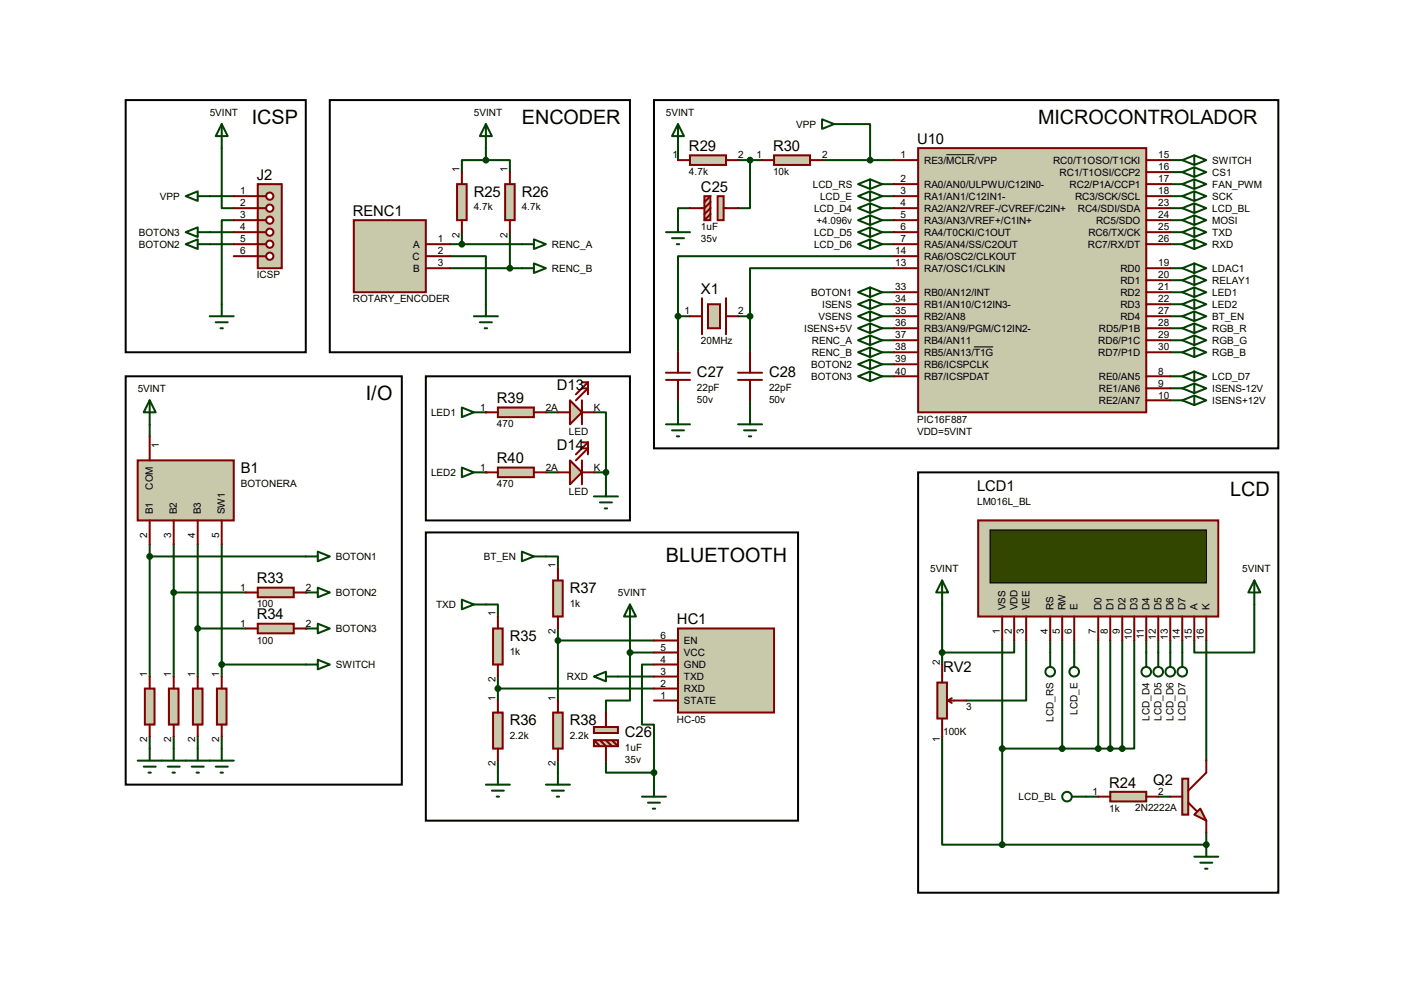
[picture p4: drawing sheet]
<svg xmlns="http://www.w3.org/2000/svg" width="297mm" height="210mm" viewBox="0 0 297 210" stroke-linecap="round" stroke-linejoin="round" font-family="sans-serif">
<g fill="none" stroke="#004000" stroke-width=".42">
<path d="M212 135.5v22.8h25.4M222.2 135.5v2.5M224.7 135.5v22.8M227.2 135.5v2.5M232.3 135.5v22.8M234.9 135.5v22.8M237.4 135.5v22.8M239.9 135.5v22.8h-2.5M242.5 135.5v2.5M245 135.5v2.5M247.6 135.5v2.5M250.1 135.5v2.5"/>
<path d="M255.2 135.5v25.4M229.8 168.5h2.5M245 168.5h2.6M255.2 176.1v2.5"/>
</g>
<circle cx="255.2" cy="178.6" r=".21" fill="#004000"/>
<g fill="none" stroke="#004000" stroke-width=".42">
<path d="M46.9 31.3v12.7h2.5M102.8 33.9h-5.1v2.5M102.8 33.9h5.1v2.5M102.8 31.3v2.6M143.4 31.3v2.6M156.1 33.9h5.1M158.7 33.9v10.1h-2.6M173.9 33.9h15.2M179 26.2h5.1v7.7M186.6 38.9h2.5M247.6 38.9h2.5M247.6 33.9h2.5"/>
<path d="M247.6 36.4h2.5M44.4 41.5h5M44.4 49.1h5M44.4 51.6h5M49.4 46.6h-2.5v17.7M95.2 54.2h7.6v10.1M95.2 51.6h15.2M95.2 56.7h15.2M97.7 49.1v2.5M107.9 49.1v7.6M146 44h-2.6v2.6M186.6 41.5h2.5"/>
<path d="M186.6 44h2.5M186.6 46.6h2.5M186.6 49.1h2.5M186.6 51.6h2.5M247.6 41.5h2.5M247.6 44h2.5M247.6 46.6h2.5M247.6 49.1h2.5M247.6 51.6h2.5M247.6 56.7h2.5M247.6 59.3h2.5M186.6 61.8h2.5"/>
<path d="M186.6 64.3h2.5M186.6 66.9h2.5M186.6 69.4h2.5M186.6 72h2.5M186.6 74.5h2.5M186.6 77h2.5M186.6 79.6h2.5M247.6 61.8h2.5M247.6 64.3h2.5M247.6 66.9h2.5M247.6 69.4h2.5M247.6 72h2.5"/>
<path d="M247.6 74.5h2.5M247.6 79.6h2.5M247.6 82.1h2.5M247.6 84.7h2.5M217.1 135.5v12.7h-12.7M31.7 155.8v2.5M199.3 155.8v22.8h12.7M212 158.3v20.3M212 178.6h43.2"/>
</g>
<g fill="#004000">
<circle cx="64.7" cy="125.3" r=".21"/>
<circle cx="64.7" cy="132.9" r=".21"/>
</g>
<path d="M115.5 117.7h2.5v2.5M102.8 127.8h2.5v2.6M118 132.9v15.3M118 135.5h20.3M105.3 143.1v5.1M105.3 145.6h33M130.7 143.1h7.6M105.3 160.9v2.5M118 160.9v2.5" fill="none" stroke="#004000" stroke-width=".42"/>
<circle cx="102.8" cy="87.2" r=".21" fill="#004000"/>
<path d="M115.5 87.2h2.5" fill="none" stroke="#004000" stroke-width=".42"/>
<circle cx="102.8" cy="99.9" r=".21" fill="#004000"/>
<g fill="none" stroke="#004000" stroke-width=".42">
<path d="M189.1 54.2h-45.7v12.7M189.1 56.7h-30.4v10.2M143.4 66.9v7.6M143.4 66.9h2.6M156.1 66.9h2.6M158.7 66.9v7.6M31.7 89.7v2.6M115.5 99.9h2.5M125.6 87.2h2.6v12.7M125.6 99.9h2.6M128.2 99.9v2.5M143.4 84.7v2.5"/>
<path d="M158.7 84.7v2.5M31.7 115.1v28M31.7 117.7h33M36.7 115.1v28M41.8 115.1v28M46.9 115.1v28M36.7 125.3h15.3M41.8 132.9h10.2M133.3 138v10.2h-5.1v2.5M133.3 138h5M133.3 132.9v5.1M199.3 127.8v12.7"/>
<path d="M214.5 135.5v2.5h-15.2M265.3 127.8v10.2h-12.7v-2.5M36.7 155.8v2.5M41.8 155.8v2.5M46.9 155.8v2.5M46.9 140.5h17.8M138.3 140.5h-2.5v12.7h2.5v10.2M128.2 160.9v2.5h10.1M138.3 163.4v2.5"/>
</g>
<path d="M206.9 110.1h50.8v20.3h-50.8z" fill="#c8c8aa" stroke="#800000" stroke-width=".42"/>
<path d="M209.5 112.1h45.7v11.2h-45.7z" fill="#324600" stroke="#000" stroke-width=".25"/>
<g fill="none" stroke="#800000" stroke-width=".42">
<path d="M212 130.4v5.1M214.5 130.4v5.1M217.1 130.4v5.1M222.2 130.4v5.1M224.7 130.4v5.1M227.2 130.4v5.1M232.3 130.4v5.1M234.9 130.4v5.1M237.4 130.4v5.1M239.9 130.4v5.1M242.5 130.4v5.1M245 130.4v5.1"/>
<path d="M247.6 130.4v5.1M250.1 130.4v5.1M252.6 130.4v5.1M255.2 130.4v5.1"/>
</g>
<g fill="none" stroke="#004000" stroke-width=".42">
<path d="M222.2 138v3.1M227.2 138v3.1M242.5 138v3.1M245 138v3.1M247.6 138v3.1M250.1 138v3.1M226.7 168.5h3.1"/>
<circle cx="222.2" cy="142.1" r="1.02"/>
<circle cx="227.2" cy="142.1" r="1.02"/>
<circle cx="242.5" cy="142.1" r="1.02"/>
<circle cx="245" cy="142.1" r="1.02"/>
<circle cx="247.6" cy="142.1" r="1.02"/>
<circle cx="250.1" cy="142.1" r="1.02"/>
<circle cx="225.7" cy="168.5" r="1.02"/>
</g>
<g fill="#c8c8aa" stroke="#800000" stroke-width=".42">
<path d="M252.6 172.3l1.3-1.3 1.3 2.6z"/>
<path d="M250.1 164.7h1.3v7.6h-1.3z"/>
</g>
<path d="M247.6 168.5h2.5M251.4 169.8l1.8 1.7M255.2 160.9v2.5l-3.8 3.8M255.2 173.6v2.5" fill="none" stroke="#800000" stroke-width=".42"/>
<path d="M234.9 167.5h7.6v2h-7.6z" fill="#c8c8aa" stroke="#800000" stroke-width=".42"/>
<path d="M232.3 168.5h2.6M242.5 168.5h2.5" fill="none" stroke="#800000" stroke-width=".42"/>
<path d="M255.2 178.6v2.6M252.6 181.2h5.1M253.9 182.5h2.6M254.9 183.7h.5" fill="none" stroke="#004000" stroke-width=".42"/>
<g fill="#004000" stroke="#004000" stroke-width=".42">
<circle cx="232.3" cy="158.3" r=".51"/>
<circle cx="224.7" cy="158.3" r=".51"/>
<circle cx="237.4" cy="158.3" r=".51"/>
<circle cx="234.9" cy="158.3" r=".51"/>
<circle cx="212" cy="158.3" r=".51"/>
<circle cx="255.2" cy="178.6" r=".51"/>
</g>
<path d="M198.3 144.4h2v7.6h-2z" fill="#c8c8aa" stroke="#800000" stroke-width=".42"/>
<path d="M199.3 140.5v3.9M199.3 152v3.8M200.6 148.2l.7 .5M200.6 148.2h3.8M201.3 147.7l-.7 .5" fill="none" stroke="#800000" stroke-width=".42"/>
<circle cx="212" cy="178.6" r=".51" fill="#004000" stroke="#004000" stroke-width=".42"/>
<path d="M74.8 46.6h15.3v15.2h-15.3z" fill="#c8c8aa" stroke="#800000" stroke-width=".42"/>
<path d="M90.1 51.6h5.1M90.1 54.2h5.1M90.1 56.7h5.1" fill="none" stroke="#800000" stroke-width=".42"/>
<path d="M96.7 38.9h2v7.7h-2z" fill="#c8c8aa" stroke="#800000" stroke-width=".42"/>
<path d="M97.7 36.4v2.5M97.7 46.6v2.5" fill="none" stroke="#800000" stroke-width=".42"/>
<path d="M106.8 38.9h2.1v7.7h-2.1z" fill="#c8c8aa" stroke="#800000" stroke-width=".42"/>
<path d="M107.9 36.4v2.5M107.9 46.6v2.5" fill="none" stroke="#800000" stroke-width=".42"/>
<path d="M102.8 26.2l1.3 2.6h-2.6zM102.8 26.2v5.1M110.4 56.7h2.5M110.4 51.6h2.5M112.9 55.7l2.6 1-2.6 1zM112.9 50.6l2.6 1-2.6 1.1zM100.2 66.9h5.1M101.5 68.2h2.6M102.5 69.4h.5M102.8 64.3v2.6" fill="none" stroke="#004000" stroke-width=".42"/>
<path d="M194.2 31.3h48.3v55.9h-48.3z" fill="#c8c8aa" stroke="#800000" stroke-width=".42"/>
<g fill="none" stroke="#800000" stroke-width=".42">
<path d="M189.1 33.9h5.1M189.1 38.9h5.1M242.5 33.9h5.1M242.5 38.9h5.1M242.5 36.4h5.1M189.1 41.5h5.1M189.1 44h5.1M189.1 49.1h5.1M189.1 51.6h5.1M189.1 56.7h5.1M189.1 54.2h5.1M189.1 46.6h5.1"/>
<path d="M242.5 41.5h5.1M242.5 44h5.1M242.5 49.1h5.1M242.5 51.6h5.1M242.5 56.7h5.1M242.5 46.6h5.1M242.5 59.3h5.1M189.1 61.8h5.1M189.1 64.3h5.1M189.1 66.9h5.1M189.1 69.4h5.1M189.1 72h5.1"/>
<path d="M189.1 74.5h5.1M189.1 79.6h5.1M189.1 77h5.1M242.5 61.8h5.1M242.5 64.3h5.1M242.5 66.9h5.1M242.5 69.4h5.1M242.5 72h5.1M242.5 74.5h5.1M242.5 79.6h5.1M242.5 84.7h5.1M242.5 82.1h5.1"/>
</g>
<path d="M200.2 32.7h6M206 73.4h4.1" fill="none" stroke="#000" stroke-width=".21"/>
<g fill="none" stroke="#004000" stroke-width=".42">
<path d="M173.9 25.2l2.5 1-2.5 1.1zM176.4 26.2h2.6M181.5 38.9l2.6-1v2.1zM184.1 37.9l2.5 1-2.5 1.1M252.6 32.9l2.6 1-2.6 1zM252.6 35.4l2.6 1-2.6 1zM252.6 37.9l2.6 1-2.6 1.1zM252.6 32.9l-2.5 1 2.5 1M252.6 35.4l-2.5 1 2.5 1M252.6 37.9l-2.5 1 2.5 1.1M181.5 41.5l2.6-1v2zM181.5 44l2.6-1v2z"/>
<path d="M181.5 46.6l2.6-1v2zM181.5 49.1l2.6-1v2zM181.5 51.6l2.6-1v2.1zM184.1 40.5l2.5 1-2.5 1M184.1 43l2.5 1-2.5 1M184.1 45.6l2.5 1-2.5 1M184.1 48.1l2.5 1-2.5 1M184.1 50.6l2.5 1-2.5 1.1M252.6 40.5l2.6 1-2.6 1zM252.6 45.6l2.6 1-2.6 1zM252.6 43l2.6 1-2.6 1zM252.6 48.1l2.6 1-2.6 1z"/>
<path d="M252.6 50.6l2.6 1-2.6 1.1zM252.6 55.7l2.6 1-2.6 1zM252.6 58.3l2.6 1-2.6 1zM252.6 40.5l-2.5 1 2.5 1M252.6 45.6l-2.5 1 2.5 1M252.6 43l-2.5 1 2.5 1M252.6 48.1l-2.5 1 2.5 1M252.6 50.6l-2.5 1 2.5 1.1M252.6 55.7l-2.5 1 2.5 1M252.6 58.3l-2.5 1 2.5 1M181.5 61.8l2.6-1v2zM181.5 64.3l2.6-1v2.1z"/>
<path d="M181.5 66.9l2.6-1v2zM181.5 69.4l2.6-1v2zM181.5 72l2.6-1v2zM181.5 74.5l2.6-1v2zM181.5 77l2.6-1v2.1zM181.5 79.6l2.6-1v2zM184.1 60.8l2.5 1-2.5 1M184.1 63.3l2.5 1-2.5 1.1M184.1 65.9l2.5 1-2.5 1M184.1 68.4l2.5 1-2.5 1M184.1 71l2.5 1-2.5 1M184.1 73.5l2.5 1-2.5 1"/>
<path d="M184.1 76l2.5 1-2.5 1.1M184.1 78.6l2.5 1-2.5 1M252.6 60.8l2.6 1-2.6 1zM252.6 63.3l2.6 1-2.6 1.1zM252.6 65.9l2.6 1-2.6 1zM252.6 68.4l2.6 1-2.6 1zM252.6 71l2.6 1-2.6 1zM252.6 73.5l2.6 1-2.6 1zM252.6 78.6l2.6 1-2.6 1zM252.6 65.9l-2.5 1 2.5 1M252.6 73.5l-2.5 1 2.5 1M252.6 60.8l-2.5 1 2.5 1"/>
<path d="M252.6 63.3l-2.5 1 2.5 1.1M252.6 68.4l-2.5 1 2.5 1M252.6 71l-2.5 1 2.5 1M252.6 78.6l-2.5 1 2.5 1M252.6 81.1l2.6 1-2.6 1zM252.6 83.7l2.6 1-2.6 1zM252.6 81.1l-2.5 1 2.5 1M252.6 83.7l-2.5 1 2.5 1"/>
</g>
<path d="M146 32.9h7.6v2h-7.6z" fill="#c8c8aa" stroke="#800000" stroke-width=".42"/>
<path d="M143.4 33.9h2.6M153.6 33.9h2.5" fill="none" stroke="#800000" stroke-width=".42"/>
<path d="M163.7 32.9h7.7v2h-7.7z" fill="#c8c8aa" stroke="#800000" stroke-width=".42"/>
<path d="M161.2 33.9h2.5M171.4 33.9h2.5" fill="none" stroke="#800000" stroke-width=".42"/>
<circle cx="184.1" cy="33.9" r=".51" fill="#004000" stroke="#004000" stroke-width=".42"/>
<path d="M140.9 49.1h5.1M142.2 50.4h2.5M143.2 51.6h.5M143.4 46.6v2.5" fill="none" stroke="#004000" stroke-width=".42"/>
<g fill="#c8c8aa" stroke="#800000" stroke-width=".42">
<path d="M151.8 41.5h1.3v5.1h-1.3z"/>
<path d="M149 41.5h1.3v5.1h-1.3z"/>
</g>
<path d="M150.3 42.8l-1.3 1.2h-3M150.3 45.3l-1.3 1.3M150.3 44l-1.3 1.3M150.3 41.5l-1.3 1.3M153.1 44h3" fill="none" stroke="#800000" stroke-width=".42"/>
<g fill="none" stroke="#004000" stroke-width=".42">
<path d="M46.9 26.2l1.3 2.6h-2.6zM46.9 26.2v5.1M143.4 26.2l1.3 2.6h-2.5zM143.4 26.2v5.1M39.3 51.6l2.5-1v2.1zM39.3 49.1l2.5-1v2zM39.3 41.5l2.5-1v2zM41.8 51.6h2.6M41.8 49.1h2.6M41.8 41.5h2.6M44.4 66.9h5M45.6 68.2h2.6"/>
<path d="M46.7 69.4h.5M46.9 64.3v2.6"/>
</g>
<path d="M26.6 21.2h38.1v53.3h-38.1zM138.3 21.2h132.1v73.6h-132.1z" fill="none" stroke="#000" stroke-width=".42"/>
<path d="M54.5 38.9h5.1v17.8h-5.1z" fill="#c8c8aa" stroke="#800000" stroke-width=".42"/>
<path d="M54.5 41.5h1.8" fill="none" stroke="#800000" stroke-width=".42"/>
<circle cx="57.1" cy="41.5" r=".76" fill="#fff" stroke="#800000" stroke-width=".42"/>
<path d="M54.5 44h1.8" fill="none" stroke="#800000" stroke-width=".42"/>
<circle cx="57.1" cy="44" r=".76" fill="#fff" stroke="#800000" stroke-width=".42"/>
<path d="M54.5 46.6h1.8" fill="none" stroke="#800000" stroke-width=".42"/>
<circle cx="57.1" cy="46.6" r=".76" fill="#fff" stroke="#800000" stroke-width=".42"/>
<path d="M54.5 49.1h1.8" fill="none" stroke="#800000" stroke-width=".42"/>
<circle cx="57.1" cy="49.1" r=".76" fill="#fff" stroke="#800000" stroke-width=".42"/>
<path d="M54.5 51.6h1.8" fill="none" stroke="#800000" stroke-width=".42"/>
<circle cx="57.1" cy="51.6" r=".76" fill="#fff" stroke="#800000" stroke-width=".42"/>
<path d="M54.5 54.2h1.8" fill="none" stroke="#800000" stroke-width=".42"/>
<circle cx="57.1" cy="54.2" r=".76" fill="#fff" stroke="#800000" stroke-width=".42"/>
<path d="M49.4 41.5h5.1M49.4 44h5.1M49.4 46.6h5.1M49.4 49.1h5.1M49.4 51.6h5.1M49.4 54.2h5.1M148.5 63.1v7.6M153.6 63.1v7.6" fill="none" stroke="#800000" stroke-width=".42"/>
<path d="M69.8 21.2h63.5v53.3h-63.5zM194.2 99.9h76.2v88.9h-76.2z" fill="none" stroke="#000" stroke-width=".42"/>
<g fill="#004000" stroke="#004000" stroke-width=".42">
<circle cx="97.7" cy="51.6" r=".51"/>
<circle cx="107.9" cy="56.7" r=".51"/>
<circle cx="102.8" cy="33.9" r=".51"/>
<circle cx="158.7" cy="33.9" r=".51"/>
</g>
<path d="M149.8 64.3h2.5v5.1h-2.5z" fill="#c8c8aa" stroke="#800000" stroke-width=".42"/>
<path d="M146 66.9h2.5M153.6 66.9h2.5" fill="none" stroke="#800000" stroke-width=".42"/>
<path d="M140.9 89.7h5.1M142.2 91h2.5M143.2 92.3h.5M143.4 87.2v2.5M156.1 89.7h5.1M157.4 91h2.5M158.4 92.3h.5M158.7 87.2v2.5M64.7 117.7h2.5M67.2 116.7l2.6 1-2.6 1z" fill="none" stroke="#004000" stroke-width=".42"/>
<path d="M26.6 79.6h58.4v86.3h-58.4z" fill="none" stroke="#000" stroke-width=".42"/>
<path d="M30.6 145.6h2.1v7.6h-2.1z" fill="#c8c8aa" stroke="#800000" stroke-width=".42"/>
<path d="M31.7 143.1v2.5M31.7 153.2v2.6" fill="none" stroke="#800000" stroke-width=".42"/>
<path d="M64.7 125.3h2.5M67.2 139.5l2.6 1-2.6 1.1zM67.2 124.3l2.6 1-2.6 1zM31.7 158.3v2.6M64.7 140.5h2.5M29.1 160.9h5.1M30.4 162.1h2.5M31.4 163.4h.5" fill="none" stroke="#004000" stroke-width=".42"/>
<path d="M54.5 124.3h7.6v2h-7.6z" fill="#c8c8aa" stroke="#800000" stroke-width=".42"/>
<path d="M52 125.3h2.5M62.1 125.3h2.6" fill="none" stroke="#800000" stroke-width=".42"/>
<path d="M64.7 132.9h2.5M67.2 131.9l2.6 1-2.6 1z" fill="none" stroke="#004000" stroke-width=".42"/>
<path d="M54.5 131.9h7.6v2h-7.6z" fill="#c8c8aa" stroke="#800000" stroke-width=".42"/>
<path d="M52 132.9h2.5M62.1 132.9h2.6" fill="none" stroke="#800000" stroke-width=".42"/>
<path d="M143.4 132.9h20.3v17.8h-20.3z" fill="#c8c8aa" stroke="#800000" stroke-width=".42"/>
<path d="M138.3 135.5h5.1M138.3 138h5.1M138.3 148.2h5.1M138.3 145.6h5.1M138.3 143.1h5.1M138.3 140.5h5.1" fill="none" stroke="#800000" stroke-width=".42"/>
<path d="M97.7 126.8l2.5 1-2.5 1.1zM100.2 127.8h2.6M135.8 168.5h5.1M137.1 169.8h2.5M138.1 171h.5M138.3 165.9v2.6" fill="none" stroke="#004000" stroke-width=".42"/>
<path d="M104.3 132.9h2v7.6h-2z" fill="#c8c8aa" stroke="#800000" stroke-width=".42"/>
<path d="M105.3 130.4v2.5M105.3 140.5v2.6" fill="none" stroke="#800000" stroke-width=".42"/>
<path d="M104.3 150.7h2v7.6h-2z" fill="#c8c8aa" stroke="#800000" stroke-width=".42"/>
<path d="M105.3 148.2v2.5M105.3 158.3v2.6" fill="none" stroke="#800000" stroke-width=".42"/>
<path d="M110.4 116.7l2.5 1-2.5 1zM112.9 117.7h2.6M102.8 165.9h5.1M104.1 167.2h2.5M105.1 168.5h.5M105.3 163.4v2.5" fill="none" stroke="#004000" stroke-width=".42"/>
<circle cx="105.3" cy="145.6" r=".51" fill="#004000" stroke="#004000" stroke-width=".42"/>
<path d="M117 122.8h2v7.6h-2z" fill="#c8c8aa" stroke="#800000" stroke-width=".42"/>
<path d="M118 120.2v2.6M118 130.4v2.5" fill="none" stroke="#800000" stroke-width=".42"/>
<path d="M117 150.7h2v7.6h-2z" fill="#c8c8aa" stroke="#800000" stroke-width=".42"/>
<path d="M118 148.2v2.5M118 158.3v2.6" fill="none" stroke="#800000" stroke-width=".42"/>
<path d="M97.7 86.2l2.5 1-2.5 1zM100.2 87.2h2.6M125.6 143.1l2.6-1v2zM128.2 143.1h2.5M115.5 165.9h5.1M116.8 167.2h2.5M117.8 168.5h.5M118 163.4v2.5" fill="none" stroke="#004000" stroke-width=".42"/>
<circle cx="118" cy="135.5" r=".51" fill="#004000" stroke="#004000" stroke-width=".42"/>
<path d="M90.1 79.6h43.2v30.5h-43.2zM90.1 112.6h78.7v61h-78.7z" fill="none" stroke="#000" stroke-width=".42"/>
<path d="M120.6 84.7l2.5 2.5-2.5 2.5z" fill="#c8c8aa" stroke="#800000" stroke-width=".42"/>
<path d="M118 87.2h2.6M123.1 84.7v5M123.1 82.1h1.3l-2.6 2.6M123.1 80.9h1.3M123.1 87.2h2.5M124.4 80.9l-2.6 2.5M124.4 80.9v2.5" fill="none" stroke="#800000" stroke-width=".42"/>
<path d="M105.3 86.2h7.6v2h-7.6z" fill="#c8c8aa" stroke="#800000" stroke-width=".42"/>
<path d="M102.8 87.2h2.5M112.9 87.2h2.6" fill="none" stroke="#800000" stroke-width=".42"/>
<path d="M97.7 98.9l2.5 1-2.5 1zM100.2 99.9h2.6" fill="none" stroke="#004000" stroke-width=".42"/>
<path d="M120.6 97.4l2.5 2.5-2.5 2.5z" fill="#c8c8aa" stroke="#800000" stroke-width=".42"/>
<path d="M118 99.9h2.6M123.1 97.4v5M123.1 94.8h1.3l-2.6 2.6M123.1 93.6h1.3M123.1 99.9h2.5M124.4 93.6l-2.6 2.5M124.4 93.6v2.5" fill="none" stroke="#800000" stroke-width=".42"/>
<path d="M105.3 98.9h7.6v2h-7.6z" fill="#c8c8aa" stroke="#800000" stroke-width=".42"/>
<path d="M102.8 99.9h2.5M112.9 99.9h2.6" fill="none" stroke="#800000" stroke-width=".42"/>
<path d="M125.6 105h5.1M126.9 106.3h2.6M127.9 107.5h.5M128.2 102.4v2.6" fill="none" stroke="#004000" stroke-width=".42"/>
<circle cx="128.2" cy="99.9" r=".51" fill="#004000" stroke="#004000" stroke-width=".42"/>
<g fill="#c8c8aa" stroke="#800000" stroke-width=".42">
<path d="M125.6 153.8h5.1v1.2h-5.1z"/>
<path d="M125.6 156.5h5.1v1.3h-5.1z"/>
</g>
<g fill="none" stroke="#800000" stroke-width=".42">
<path d="M140.9 78.8h5.1M143.4 74.5v4.3M156.1 78.8h5.1M158.7 74.5v4.3M140.9 80.3h5.1M143.4 80.3v4.4M156.1 80.3h5.1M158.7 80.3v4.4M125.6 156.5l1.3 1.3M126.9 156.5l1.3 1.3v3.1M128.2 150.7v3.1M128.2 156.5l1.3 1.3"/>
<path d="M129.5 156.5l1.2 1.3"/>
</g>
<g fill="#004000" stroke="#004000" stroke-width=".42">
<circle cx="138.3" cy="163.4" r=".51"/>
<circle cx="143.4" cy="66.9" r=".51"/>
<circle cx="158.7" cy="66.9" r=".51"/>
<circle cx="199.3" cy="138" r=".51"/>
<circle cx="133.3" cy="138" r=".51"/>
</g>
<path d="M31.7 84.7l1.2 2.5h-2.5zM31.7 84.7v5M133.3 127.8l1.2 2.6h-2.5zM133.3 127.8v5.1M199.3 122.8l1.3 2.5h-2.6zM199.3 122.8v5M265.3 122.8l1.3 2.5h-2.5zM265.3 122.8v5" fill="none" stroke="#004000" stroke-width=".42"/>
<path d="M29.1 97.4h20.3v12.7h-20.3z" fill="#c8c8aa" stroke="#800000" stroke-width=".42"/>
<path d="M31.7 92.3v5.1M31.7 110.1v5M36.7 110.1v5M41.8 110.1v5M46.9 110.1v5" fill="none" stroke="#800000" stroke-width=".42"/>
<path d="M35.7 145.6h2.1v7.6h-2.1z" fill="#c8c8aa" stroke="#800000" stroke-width=".42"/>
<path d="M36.7 143.1v2.5M36.7 153.2v2.6" fill="none" stroke="#800000" stroke-width=".42"/>
<path d="M36.7 158.3v2.6M34.2 160.9h5.1M35.5 162.1h2.5M36.5 163.4h.5" fill="none" stroke="#004000" stroke-width=".42"/>
<path d="M40.8 145.6h2v7.6h-2z" fill="#c8c8aa" stroke="#800000" stroke-width=".42"/>
<path d="M41.8 143.1v2.5M41.8 153.2v2.6" fill="none" stroke="#800000" stroke-width=".42"/>
<path d="M41.8 158.3v2.6M39.3 160.9h5.1M40.6 162.1h2.5M41.6 163.4h.5" fill="none" stroke="#004000" stroke-width=".42"/>
<path d="M45.9 145.6h2v7.6h-2z" fill="#c8c8aa" stroke="#800000" stroke-width=".42"/>
<path d="M46.9 143.1v2.5M46.9 153.2v2.6" fill="none" stroke="#800000" stroke-width=".42"/>
<path d="M46.9 158.3v2.6M44.4 160.9h5M45.6 162.1h2.6M46.7 163.4h.5" fill="none" stroke="#004000" stroke-width=".42"/>
<g fill="#004000" stroke="#004000" stroke-width=".42">
<circle cx="46.9" cy="140.5" r=".51"/>
<circle cx="41.8" cy="132.9" r=".51"/>
<circle cx="36.7" cy="125.3" r=".51"/>
<circle cx="31.7" cy="117.7" r=".51"/>
</g>
<g font-size="4.2">
<text x="53.3" y="26.2">ICSP</text>
<text x="110.4" y="26.2">ENCODER</text>
<text x="219.6" y="26.2">MICROCONTROLADOR</text>
<text x="77.4" y="84.7">I/O</text>
<text x="260.3" y="105">LCD</text>
<text x="140.9" y="119">BLUETOOTH</text>
</g>
<g font-size="3.1">
<text x="145.8" y="32">R29</text>
<text x="163.5" y="32">R30</text>
<text x="194" y="30.4">U10</text>
<text x="54.3" y="38.1">J2</text>
<text x="100.2" y="41.6">R25</text>
<text x="110.4" y="41.6">R26</text>
<text x="148.3" y="40.6">C25</text>
<text x="74.6" y="45.7">RENC1</text>
<text x="148.3" y="62.2">X1</text>
<text x="117.8" y="82.5">D13</text>
<text x="147.4" y="79.7">C27</text>
<text x="162.7" y="79.7">C28</text>
<text x="105.1" y="85.3">R39</text>
<text x="117.8" y="95.2">D14</text>
<text x="50.9" y="100">B1</text>
<text x="105.1" y="98">R40</text>
<text x="206.7" y="103.8">LCD1</text>
<text x="54.3" y="123.4">R33</text>
<text x="120.5" y="125.4">R37</text>
<text x="54.3" y="131">R34</text>
<text x="107.8" y="135.6">R35</text>
<text x="143.2" y="132">HC1</text>
<text x="199.5" y="142.2">RV2</text>
<text x="107.8" y="153.3">R36</text>
<text x="120.5" y="153.3">R38</text>
<text x="132.2" y="155.9">C26</text>
<text x="234.7" y="166.6">R24</text>
<text x="244" y="166">Q2</text>
</g>
<g font-size="2.1">
<text x="44.4" y="24.5">5VINT</text>
<text x="100.2" y="24.5">5VINT</text>
<text x="140.9" y="24.5">5VINT</text>
<text x="168.4" y="27">VPP</text>
<text x="142.2" y="33.5">1</text>
<text x="156.1" y="33.5">2</text>
<text x="160" y="33.5">1</text>
<text x="173.9" y="33.5">2</text>
<text x="190.5" y="33.5">1</text>
<text x="195.5" y="34.6">RE3/MCLR/VPP</text>
<text x="222.8" y="34.6">RC0/T1OSO/T1CKI</text>
<text x="245" y="33.5">15</text>
<text x="256.5" y="34.6">SWITCH</text>
<text x="50.8" y="41.1">1</text>
<text x="97.2" y="36.4" transform="rotate(-90 97.2 36.4)">1</text>
<text x="107.4" y="36.4" transform="rotate(-90 107.4 36.4)">1</text>
<text x="145.8" y="37">4.7k</text>
<text x="163.5" y="37">10k</text>
<text x="172" y="39.7">LCD_RS</text>
<text x="190.5" y="41.1">3</text>
<text x="190.5" y="38.6">2</text>
<text x="195.5" y="39.7">RA0/AN0/ULPWU/C12IN0-</text>
<text x="224.2" y="37.2">RC1/T1OSI/CCP2</text>
<text x="226.3" y="39.7">RC2/P1A/CCP1</text>
<text x="245" y="41.1">18</text>
<text x="245" y="38.6">17</text>
<text x="245" y="36">16</text>
<text x="256.5" y="37.2">CS1</text>
<text x="256.5" y="39.7">FAN_PWM</text>
<text x="33.8" y="42.2">VPP</text>
<text x="50.8" y="43.6">2</text>
<text x="50.8" y="46.2">3</text>
<text x="100.2" y="44.5">4.7k</text>
<text x="110.4" y="44.5">4.7k</text>
<text x="172.2" y="44.8">LCD_D4</text>
<text x="172.7" y="47.3">+4.096v</text>
<text x="173.5" y="42.2">LCD_E</text>
<text x="190.5" y="43.6">4</text>
<text x="190.5" y="46.2">5</text>
<text x="195.5" y="42.2">RA1/AN1/C12IN1-</text>
<text x="195.5" y="44.8">RA2/AN2/VREF-/CVREF/C2IN+</text>
<text x="195.5" y="47.3">RA3/AN3/VREF+/C1IN+</text>
<text x="227.4" y="42.2">RC3/SCK/SCL</text>
<text x="228" y="44.8">RC4/SDI/SDA</text>
<text x="231.9" y="47.3">RC5/SDO</text>
<text x="245" y="43.6">23</text>
<text x="245" y="46.2">24</text>
<text x="256.5" y="42.2">SCK</text>
<text x="256.5" y="47.3">MOSI</text>
<text x="256.5" y="44.8">LCD_BL</text>
<text x="29.4" y="52.4">BOTON2</text>
<text x="29.4" y="49.9">BOTON3</text>
<text x="50.8" y="48.7">4</text>
<text x="50.8" y="51.3">5</text>
<text x="50.8" y="53.8">6</text>
<text x="87.4" y="52.4">A</text>
<text x="92.6" y="51.3">1</text>
<text x="92.6" y="53.8">2</text>
<text x="97.2" y="50.3" transform="rotate(-90 97.2 50.3)">2</text>
<text x="107.4" y="50.3" transform="rotate(-90 107.4 50.3)">2</text>
<text x="116.8" y="52.4">RENC_A</text>
<text x="148.3" y="48.7">1uF</text>
<text x="148.3" y="51.3">35v</text>
<text x="172.2" y="49.9">LCD_D5</text>
<text x="172.2" y="52.4">LCD_D6</text>
<text x="189.4" y="53.8">14</text>
<text x="190.5" y="48.7">6</text>
<text x="190.5" y="51.3">7</text>
<text x="195.5" y="49.9">RA4/T0CKI/C1OUT</text>
<text x="195.5" y="52.4">RA5/AN4/SS/C2OUT</text>
<text x="230.1" y="52.4">RC7/RX/DT</text>
<text x="230.3" y="49.9">RC6/TX/CK</text>
<text x="245" y="51.3">26</text>
<text x="245" y="48.7">25</text>
<text x="256.5" y="49.9">TXD</text>
<text x="256.5" y="52.4">RXD</text>
<text x="54.3" y="58.9">ICSP</text>
<text x="87.3" y="54.9">C</text>
<text x="87.4" y="57.5">B</text>
<text x="92.6" y="56.3">3</text>
<text x="116.8" y="57.5">RENC_B</text>
<text x="189.4" y="56.3">13</text>
<text x="195.5" y="57.5">RA7/OSC1/CLKIN</text>
<text x="195.5" y="54.9">RA6/OSC2/CLKOUT</text>
<text x="237" y="57.5">RD0</text>
<text x="245" y="58.9">20</text>
<text x="245" y="56.3">19</text>
<text x="256.5" y="57.5">LDAC1</text>
<text x="74.6" y="64">ROTARY_ENCODER</text>
<text x="171.6" y="62.6">BOTON1</text>
<text x="173.9" y="65.1">ISENS</text>
<text x="189.4" y="61.4">33</text>
<text x="189.4" y="64">34</text>
<text x="195.5" y="62.6">RB0/AN12/INT</text>
<text x="195.5" y="65.1">RB1/AN10/C12IN3-</text>
<text x="237" y="65.1">RD3</text>
<text x="237" y="62.6">RD2</text>
<text x="237" y="60">RD1</text>
<text x="245" y="64">22</text>
<text x="245" y="61.4">21</text>
<text x="256.5" y="60">RELAY1</text>
<text x="256.5" y="62.6">LED1</text>
<text x="256.5" y="65.1">LED2</text>
<text x="144.8" y="66.5">1</text>
<text x="156.1" y="66.5">2</text>
<text x="170.1" y="70.2">ISENS+5V</text>
<text x="173.1" y="67.6">VSENS</text>
<text x="189.4" y="66.5">35</text>
<text x="189.4" y="71.6">37</text>
<text x="189.4" y="69">36</text>
<text x="195.5" y="67.6">RB2/AN8</text>
<text x="195.5" y="70.2">RB3/AN9/PGM/C12IN2-</text>
<text x="232.5" y="70.2">RD5/P1B</text>
<text x="237" y="67.6">RD4</text>
<text x="245" y="69">28</text>
<text x="245" y="71.6">29</text>
<text x="245" y="66.5">27</text>
<text x="256.5" y="67.6">BT_EN</text>
<text x="256.5" y="70.2">RGB_R</text>
<text x="148.3" y="72.9">20MHz</text>
<text x="171.6" y="77.8">BOTON2</text>
<text x="171.7" y="72.7">RENC_A</text>
<text x="171.7" y="75.3">RENC_B</text>
<text x="189.4" y="76.7">39</text>
<text x="189.4" y="74.1">38</text>
<text x="195.5" y="77.8">RB6/ICSPCLK</text>
<text x="195.5" y="75.3">RB5/AN13/T1G</text>
<text x="195.5" y="72.7">RB4/AN11</text>
<text x="232.3" y="72.7">RD6/P1C</text>
<text x="232.3" y="75.3">RD7/P1D</text>
<text x="245" y="74.1">30</text>
<text x="256.5" y="72.7">RGB_G</text>
<text x="256.5" y="75.3">RGB_B</text>
<text x="29.1" y="82.9">5VINT</text>
<text x="147.4" y="82.6">22pF</text>
<text x="162.7" y="82.6">22pF</text>
<text x="171.6" y="80.3">BOTON3</text>
<text x="189.4" y="79.2">40</text>
<text x="195.5" y="80.3">RB7/ICSPDAT</text>
<text x="232.5" y="82.9">RE1/AN6</text>
<text x="232.5" y="80.3">RE0/AN5</text>
<text x="245" y="81.7">9</text>
<text x="245" y="79.2">8</text>
<text x="256.5" y="80.3">LCD_D7</text>
<text x="256.5" y="82.9">ISENS-12V</text>
<text x="91.2" y="88">LED1</text>
<text x="101.6" y="86.8">1</text>
<text x="115.5" y="86.8">2A</text>
<text x="125.6" y="86.8">K</text>
<text x="147.4" y="85.1">50v</text>
<text x="162.7" y="85.1">50v</text>
<text x="194" y="89.4">PIC16F887</text>
<text x="232.5" y="85.4">RE2/AN7</text>
<text x="245" y="84.3">10</text>
<text x="256.5" y="85.4">ISENS+12V</text>
<text x="33.6" y="94.8" transform="rotate(-90 33.6 94.8)">1</text>
<text x="105.1" y="90.4">470</text>
<text x="120.4" y="91.9">LED</text>
<text x="194" y="91.9">VDD=5VINT</text>
<text x="91.2" y="100.7">LED2</text>
<text x="101.6" y="99.5">1</text>
<text x="115.5" y="99.5">2A</text>
<text x="125.6" y="99.5">K</text>
<text x="32.3" y="103.5" transform="rotate(-90 32.3 103.5)">COM</text>
<text x="50.9" y="102.9">BOTONERA</text>
<text x="105.1" y="103.1">470</text>
<text x="120.4" y="104.6">LED</text>
<text x="206.7" y="106.7">LM016L_BL</text>
<text x="31.2" y="113.8" transform="rotate(-90 31.2 113.8)">2</text>
<text x="32.3" y="108.8" transform="rotate(-90 32.3 108.8)">B1</text>
<text x="36.2" y="113.8" transform="rotate(-90 36.2 113.8)">3</text>
<text x="37.4" y="108.8" transform="rotate(-90 37.4 108.8)">B2</text>
<text x="41.3" y="113.8" transform="rotate(-90 41.3 113.8)">4</text>
<text x="42.5" y="108.8" transform="rotate(-90 42.5 108.8)">B3</text>
<text x="46.4" y="113.8" transform="rotate(-90 46.4 113.8)">5</text>
<text x="47.6" y="108.8" transform="rotate(-90 47.6 108.8)">SW1</text>
<text x="71" y="118.4">BOTON1</text>
<text x="102.4" y="118.4">BT_EN</text>
<text x="50.8" y="124.9">1</text>
<text x="64.7" y="124.9">2</text>
<text x="117.5" y="120.2" transform="rotate(-90 117.5 120.2)">1</text>
<text x="196.8" y="121">5VINT</text>
<text x="262.8" y="121">5VINT</text>
<text x="54.3" y="128.5">100</text>
<text x="71" y="126.1">BOTON2</text>
<text x="92.2" y="128.6">TXD</text>
<text x="104.8" y="130.4" transform="rotate(-90 104.8 130.4)">1</text>
<text x="120.5" y="128.3">1k</text>
<text x="130.7" y="126.1">5VINT</text>
<text x="212.7" y="129.1" transform="rotate(-90 212.7 129.1)">VSS</text>
<text x="215.2" y="129.1" transform="rotate(-90 215.2 129.1)">VDD</text>
<text x="217.8" y="129.1" transform="rotate(-90 217.8 129.1)">VEE</text>
<text x="222.8" y="129.1" transform="rotate(-90 222.8 129.1)">RS</text>
<text x="225.4" y="129.1" transform="rotate(-90 225.4 129.1)">RW</text>
<text x="227.9" y="129.1" transform="rotate(-90 227.9 129.1)">E</text>
<text x="233" y="129.1" transform="rotate(-90 233 129.1)">D0</text>
<text x="235.5" y="129.1" transform="rotate(-90 235.5 129.1)">D1</text>
<text x="238.1" y="129.1" transform="rotate(-90 238.1 129.1)">D2</text>
<text x="240.6" y="129.1" transform="rotate(-90 240.6 129.1)">D3</text>
<text x="243.2" y="129.1" transform="rotate(-90 243.2 129.1)">D4</text>
<text x="245.7" y="129.1" transform="rotate(-90 245.7 129.1)">D5</text>
<text x="248.2" y="129.1" transform="rotate(-90 248.2 129.1)">D6</text>
<text x="250.8" y="129.1" transform="rotate(-90 250.8 129.1)">D7</text>
<text x="253.3" y="129.1" transform="rotate(-90 253.3 129.1)">A</text>
<text x="255.9" y="129.1" transform="rotate(-90 255.9 129.1)">K</text>
<text x="50.8" y="132.5">1</text>
<text x="54.3" y="136.1">100</text>
<text x="64.7" y="132.5">2</text>
<text x="71" y="133.7">BOTON3</text>
<text x="117.5" y="134.1" transform="rotate(-90 117.5 134.1)">2</text>
<text x="139.7" y="135.1">6</text>
<text x="139.7" y="137.6">5</text>
<text x="144.7" y="136.2">EN</text>
<text x="211.5" y="134.1" transform="rotate(-90 211.5 134.1)">1</text>
<text x="214" y="134.1" transform="rotate(-90 214 134.1)">2</text>
<text x="216.6" y="134.1" transform="rotate(-90 216.6 134.1)">3</text>
<text x="221.7" y="134.1" transform="rotate(-90 221.7 134.1)">4</text>
<text x="224.2" y="134.1" transform="rotate(-90 224.2 134.1)">5</text>
<text x="226.7" y="134.1" transform="rotate(-90 226.7 134.1)">6</text>
<text x="231.8" y="134.1" transform="rotate(-90 231.8 134.1)">7</text>
<text x="234.4" y="134.1" transform="rotate(-90 234.4 134.1)">8</text>
<text x="236.9" y="134.1" transform="rotate(-90 236.9 134.1)">9</text>
<text x="239.4" y="135.3" transform="rotate(-90 239.4 135.3)">10</text>
<text x="242" y="135.1" transform="rotate(-90 242 135.1)">11</text>
<text x="244.5" y="135.3" transform="rotate(-90 244.5 135.3)">12</text>
<text x="247.1" y="135.3" transform="rotate(-90 247.1 135.3)">13</text>
<text x="249.6" y="135.3" transform="rotate(-90 249.6 135.3)">14</text>
<text x="252.1" y="135.3" transform="rotate(-90 252.1 135.3)">15</text>
<text x="254.7" y="135.3" transform="rotate(-90 254.7 135.3)">16</text>
<text x="31.2" y="143.1" transform="rotate(-90 31.2 143.1)">1</text>
<text x="36.2" y="143.1" transform="rotate(-90 36.2 143.1)">1</text>
<text x="41.3" y="143.1" transform="rotate(-90 41.3 143.1)">1</text>
<text x="46.4" y="143.1" transform="rotate(-90 46.4 143.1)">1</text>
<text x="71" y="141.3">SWITCH</text>
<text x="107.8" y="138.5">1k</text>
<text x="119.9" y="143.8">RXD</text>
<text x="139.7" y="142.7">3</text>
<text x="139.7" y="140.2">4</text>
<text x="144.7" y="143.8">TXD</text>
<text x="144.7" y="141.3">GND</text>
<text x="144.7" y="138.8">VCC</text>
<text x="198.8" y="140.5" transform="rotate(-90 198.8 140.5)">2</text>
<text x="104.8" y="148.2" transform="rotate(-90 104.8 148.2)">1</text>
<text x="104.8" y="144.3" transform="rotate(-90 104.8 144.3)">2</text>
<text x="117.5" y="148.2" transform="rotate(-90 117.5 148.2)">1</text>
<text x="139.7" y="147.8">1</text>
<text x="139.7" y="145.2">2</text>
<text x="144.7" y="148.9">STATE</text>
<text x="144.7" y="146.4">RXD</text>
<text x="143.2" y="152.9">HC-05</text>
<text x="199.5" y="155.4">100K</text>
<text x="204.4" y="150.1">3</text>
<text x="222.8" y="152.7" transform="rotate(-90 222.8 152.7)">LCD_RS</text>
<text x="227.9" y="151.1" transform="rotate(-90 227.9 151.1)">LCD_E</text>
<text x="243.2" y="152.4" transform="rotate(-90 243.2 152.4)">LCD_D4</text>
<text x="245.7" y="152.4" transform="rotate(-90 245.7 152.4)">LCD_D5</text>
<text x="248.2" y="152.4" transform="rotate(-90 248.2 152.4)">LCD_D6</text>
<text x="250.8" y="152.4" transform="rotate(-90 250.8 152.4)">LCD_D7</text>
<text x="31.2" y="157" transform="rotate(-90 31.2 157)">2</text>
<text x="36.2" y="157" transform="rotate(-90 36.2 157)">2</text>
<text x="41.3" y="157" transform="rotate(-90 41.3 157)">2</text>
<text x="46.4" y="157" transform="rotate(-90 46.4 157)">2</text>
<text x="107.8" y="156.3">2.2k</text>
<text x="120.5" y="156.3">2.2k</text>
<text x="132.2" y="158.8">1uF</text>
<text x="132.2" y="161.3">35v</text>
<text x="198.8" y="157" transform="rotate(-90 198.8 157)">1</text>
<text x="104.8" y="162.1" transform="rotate(-90 104.8 162.1)">2</text>
<text x="117.5" y="162.1" transform="rotate(-90 117.5 162.1)">2</text>
<text x="215.5" y="169.2">LCD_BL</text>
<text x="231.1" y="168.1">1</text>
<text x="234.7" y="171.7">1k</text>
<text x="240.2" y="171.5">2N2222A</text>
<text x="245" y="168.1">2</text>
</g>
</svg>
